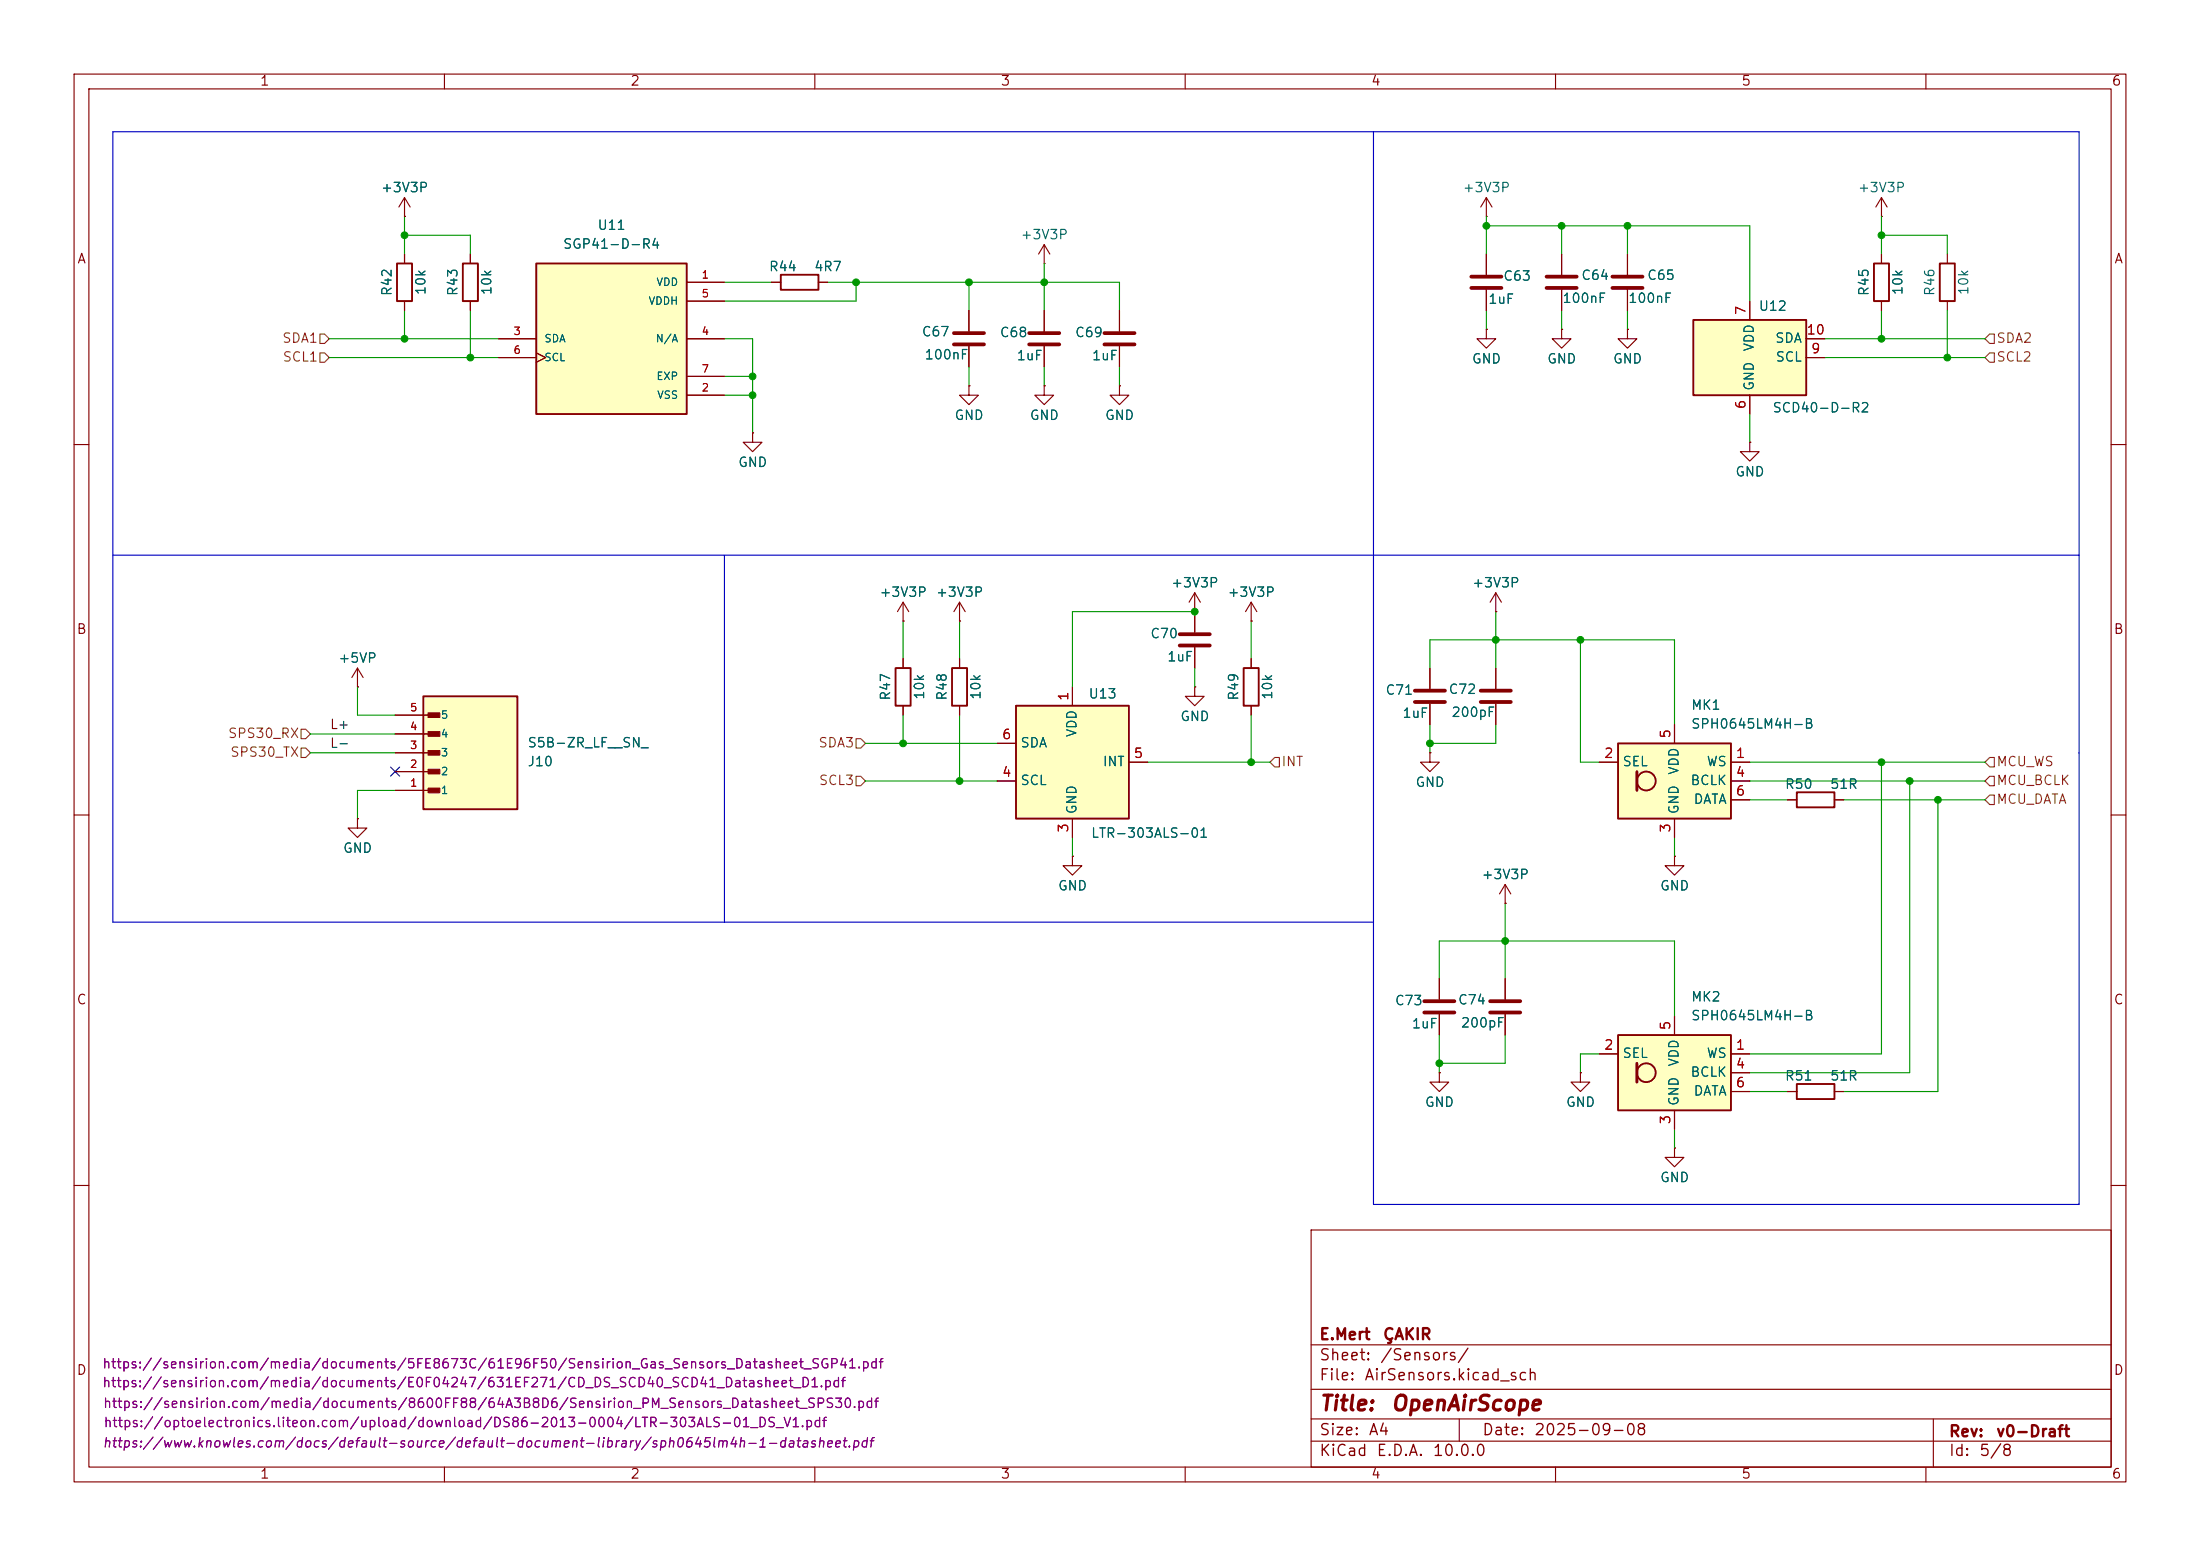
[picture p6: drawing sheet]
<svg xmlns="http://www.w3.org/2000/svg" width="297mm" height="210mm" viewBox="0 0 297 210" stroke-linecap="round" stroke-linejoin="round" font-family="sans-serif">
<g fill="none" stroke="#840000" stroke-width=".15">
<path d="M10 10h277v190h-277zM12 12h273v186h-273zM60 10v2M110 10v2M160 10v2M210 10v2M260 10v2M54.6 29.2h.1M54.6 26.7l-.8 1.2M54.6 26.7l.8 1.2M54.6 26.7v2.5M104.1 38.1h1.3"/>
<path d="M110.5 38.1h1.3M141 35.6h.1M141 33l-.8 1.3M141 33l.7 1.3M141 33v2.6M200.7 29.2h.1M200.7 26.7v2.5M200.7 34.3v2.8M200.7 39.1v2.8M200.7 26.7l-.8 1.2M200.7 26.7l.7 1.2M210.8 34.3v2.8"/>
<path d="M210.8 39.1v2.8M10 60h2M285 60h2M121.9 83.8h.1M121.9 81.3l-.7 1.3M121.9 81.3l.8 1.3M121.9 81.3v2.5M121.9 88.9v1.3M121.9 95.3v1.2M129.5 83.8h.1M129.5 81.3v2.5M129.5 88.9v1.3"/>
<path d="M129.5 95.3v1.2M129.5 81.3l-.7 1.3M129.5 81.3l.8 1.3M10 110h2M285 110h2M241.3 147.3h1.3M247.6 147.3h1.3M10 160h2M177 166h108v32h-108zM285 160h2M60 198v2M110 198v2"/>
<path d="M160 198v2M177 194.5h108M177 191.5h108M177 187.5h108M177 181.5h108M197 191.5v3M210 198v2M260 198v2M261 191.5v6.5"/>
</g>
<path d="M198.6 37.3h4.1M198.6 38.9h4.1M208.8 37.3h4.1M208.8 38.9h4.1" fill="none" stroke="#840000" stroke-width=".51"/>
<path d="M105.4 37.1h5.1v2h-5.1zM120.9 90.2h2v5.1h-2zM128.5 90.2h2.1v5.1h-2.1zM242.6 146.3h5v2h-5z" fill="none" stroke="#840000" stroke-width=".25"/>
<path d="M218.4 139.7h15.3v10.2h-15.3z" fill="#ffffc2"/>
<g fill="none" stroke="#840000" stroke-width=".25">
<path d="M253 35.6h2v5h-2zM261.9 35.6h2v5h-2zM167.9 90.2h2v5.1h-2zM242.6 106.9h5v2.1h-5zM218.4 139.7h15.3v10.2h-15.3z"/>
<circle cx="222.2" cy="144.8" r="1.27"/>
</g>
<path d="M221 143.5v2.6" fill="none" stroke="#840000" stroke-width=".38"/>
<g fill="none" stroke="#840000" stroke-width=".15">
<path d="M219.7 34.3v2.8M219.7 39.1v2.8M254 29.2h.1M254 26.7l-.8 1.2M254 26.7l.8 1.2M254 26.7v2.5M254 34.3v1.3M262.9 34.3v1.3M141 52.1v1.2h1.2l-1.2 1.3-1.3-1.3h1.3M141 52.1h.1M141 41.9v2.8M141 46.7v2.8"/>
<path d="M151.1 52.1v1.2h1.3l-1.3 1.3-1.2-1.3h1.2M151.1 52.1h.1M151.1 41.9v2.8M151.1 46.7v2.8M200.7 44.5v1.2h1.2l-1.2 1.3-1.3-1.3h1.3M200.7 44.5h.1M210.8 44.5v1.2h1.3l-1.3 1.3-1.3-1.3h1.3M210.8 44.5h.1M219.7 44.5v1.2h1.3l-1.3 1.3-1.3-1.3h1.3M219.7 44.5h.1M236.2 59.7v1.3h1.3l-1.3 1.2-1.3-1.2h1.3M236.2 59.7h.1"/>
<path d="M254 40.6v1.3M262.9 40.6v1.3M48.3 92.7h.1M48.3 90.2l-.8 1.2M48.3 90.2l.7 1.2M48.3 90.2v2.5M161.3 82.6h.1M161.3 92.7v1.3h1.3l-1.3 1.3-1.3-1.3h1.3M161.3 92.7h.1M161.3 80v5.3M161.3 87.4v2.8M161.3 80l-.8 1.3"/>
<path d="M161.3 80l.8 1.3M168.9 83.8h.1M168.9 81.3v2.5M168.9 88.9v1.3M168.9 95.3v1.2M168.9 81.3l-.8 1.3M168.9 81.3l.8 1.3M193 90.2v2.8M193 95v2.8M201.9 82.6h.1M201.9 80v2.6M201.9 90.2v2.8"/>
<path d="M201.9 95v2.8M201.9 80l-.7 1.3M201.9 80l.8 1.3M48.3 110.5v1.3h1.2l-1.2 1.2-1.3-1.2h1.3M48.3 110.5h.1M144.8 115.6v1.2h1.2l-1.2 1.3-1.3-1.3h1.3M144.8 115.6h.1M193 101.6v1.3h1.3l-1.3 1.2-1.2-1.2h1.2M193 101.6h.1M203.2 119.4v2.5M203.2 119.4l-.8 1.3M203.2 119.4l.8 1.3"/>
<path d="M226.1 115.6v1.2h1.2l-1.2 1.3-1.3-1.3h1.3M226.1 115.6h.1M241.3 108h1.3M247.6 108h1.3M194.3 132.1v2.8M194.3 136.9v2.8M203.2 121.9h.1M203.2 132.1v2.8M203.2 136.9v2.8M226.1 137.2v2.5M194.3 144.8v1.3h1.3l-1.3 1.2-1.3-1.2h1.3M194.3 144.8h.1"/>
<path d="M213.4 144.8v1.3h1.2l-1.2 1.2-1.3-1.2h1.3M213.4 144.8h.1M215.9 142.2h2.5M226.1 154.9v1.3h1.2l-1.2 1.3-1.3-1.3h1.3M226.1 154.9h.1M226.1 149.9v2.5M233.7 142.2h2.5M233.7 144.8h2.5M233.7 147.3h2.5"/>
</g>
<g fill="none" stroke="#840000" stroke-width=".51">
<path d="M217.7 38.9h4M217.7 37.3h4M138.9 45h4.1M138.9 46.5h4.1M149.1 45h4.1M149.1 46.5h4.1M159.3 85.6h4M159.3 87.1h4M191 93.2h4.1M191 94.7h4.1M199.9 93.2h4.1M199.9 94.7h4.1"/>
<path d="M192.3 136.7h4M192.3 135.1h4M201.2 136.7h4M201.2 135.1h4"/>
</g>
<path d="M72.4 35.6h20.3v20.3h-20.3z" fill="#ffffc2"/>
<path d="M72.4 35.6h20.3v20.3h-20.3z" fill="none" stroke="#840000" stroke-width=".25"/>
<path d="M92.7 38.1h5.1M67.3 45.7h5.1M67.3 48.3h5.1M72.4 47.6l1.3 .7-1.3 .6M92.7 53.3h5.1M92.7 45.7h5.1M92.7 40.6h5.1M92.7 50.8h5.1" fill="none" stroke="#840000" stroke-width=".15"/>
<path d="M218.4 100.3h15.3v10.2h-15.3z" fill="#ffffc2"/>
<g fill="none" stroke="#840000" stroke-width=".25">
<path d="M218.4 100.3h15.3v10.2h-15.3z"/>
<circle cx="222.2" cy="105.4" r="1.27"/>
</g>
<path d="M221 104.1v2.6" fill="none" stroke="#840000" stroke-width=".38"/>
<path d="M226.1 97.8v2.5M215.9 102.9h2.5M226.1 110.5v2.5M233.7 102.9h2.5M233.7 105.4h2.5M233.7 108h2.5" fill="none" stroke="#840000" stroke-width=".15"/>
<path d="M57.1 94h12.7v15.2h-12.7z" fill="#ffffc2"/>
<path d="M57.1 94h12.7v15.2h-12.7z" fill="none" stroke="#840000" stroke-width=".25"/>
<g fill="#840000" stroke="#840000" stroke-width=".14">
<path d="M57.8 106.4h1.6v.6h-1.6z"/>
<path d="M57.8 103.8h1.6v.7h-1.6z"/>
<path d="M57.8 101.3h1.6v.6h-1.6z"/>
<path d="M57.8 98.7h1.6v.7h-1.6z"/>
<path d="M57.8 96.2h1.6v.6h-1.6z"/>
</g>
<path d="M53.3 99.1h5.1M53.3 96.5h5.1M53.3 106.7h5.1M53.3 104.1h5.1M53.3 101.6h5.1" fill="none" stroke="#840000" stroke-width=".15"/>
<path d="M137.2 95.3h15.2v15.2h-15.2z" fill="#ffffc2"/>
<path d="M137.2 95.3h15.2v15.2h-15.2z" fill="none" stroke="#840000" stroke-width=".25"/>
<path d="M144.8 92.7v2.6M134.6 105.4h2.6M134.6 100.3h2.6M144.8 110.5v2.5M152.4 102.9h2.5" fill="none" stroke="#840000" stroke-width=".15"/>
<path d="M228.6 43.2h15.2v10.1h-15.2z" fill="#ffffc2"/>
<path d="M53.6 35.6h2v5h-2zM62.5 35.6h2v5h-2zM228.6 43.2h15.2v10.1h-15.2z" fill="none" stroke="#840000" stroke-width=".25"/>
<g fill="none" stroke="#840000" stroke-width=".15">
<path d="M54.6 29.2h.1M54.6 34.3v1.3M63.5 34.3v1.3M92.7 38.1h5.1M104.1 38.1h1.3M110.5 38.1h1.3M200.7 34.3v2.8M200.7 39.1v2.8M210.8 34.3v2.8M210.8 39.1v2.8M219.7 34.3v2.8M219.7 39.1v2.8"/>
<path d="M254 34.3v1.3M54.6 40.6v1.3M63.5 40.6v1.3M67.3 48.3h5.1M67.3 45.7h5.1M72.4 47.6l1.3 .7-1.3 .6M92.7 45.7h5.1M92.7 53.3h5.1M92.7 40.6h5.1M92.7 50.8h5.1M101.6 58.4v1.3h1.3l-1.3 1.3-1.3-1.3h1.3M101.6 58.4h.1"/>
<path d="M130.8 52.1v1.2h1.3l-1.3 1.3-1.3-1.3h1.3M130.8 52.1h.1M130.8 41.9v2.8M130.8 46.7v2.8M141 52.1h.1M141 41.9v2.8M141 46.7v2.8M151.1 52.1h.1M151.1 41.9v2.8M151.1 46.7v2.8M200.7 44.5h.1M210.8 44.5h.1"/>
<path d="M219.7 44.5h.1M236.2 59.7h.1M236.2 40.6v2.6M236.2 53.3v2.6M243.8 48.3h2.6M243.8 45.7h2.6M254 40.6v1.3M48.3 92.7h.1M53.3 99.1h5.1M53.3 96.5h5.1M121.9 83.8h.1M121.9 88.9v1.3"/>
<path d="M121.9 95.3v1.2M129.5 83.8h.1M129.5 88.9v1.3M129.5 95.3v1.2M144.8 92.7v2.6M161.3 82.6h.1M161.3 92.7h.1M161.3 82.6v2.7M161.3 87.4v2.8M168.9 83.8h.1M168.9 88.9v1.3M168.9 95.3v1.2"/>
<path d="M193 90.2v2.8M193 95v2.8M201.9 82.6h.1M201.9 90.2v2.8M201.9 95v2.8M226.1 97.8v2.5M48.3 110.5h.1M53.3 106.7h5.1M53.3 104.1h5.1M53.3 101.6h5.1M134.6 105.4h2.6M134.6 100.3h2.6"/>
<path d="M144.8 115.6h.1M144.8 110.5v2.5M152.4 102.9h2.5M193 101.6h.1M215.9 102.9h2.5M226.1 115.6h.1M226.1 110.5v2.5M233.7 108h2.5M233.7 102.9h2.5M233.7 105.4h2.5M241.3 108h1.3M247.6 108h1.3"/>
<path d="M194.3 132.1v2.8M194.3 136.9v2.8M203.2 121.9h.1M203.2 132.1v2.8M203.2 136.9v2.8M226.1 137.2v2.5M194.3 144.8h.1M213.4 144.8h.1M215.9 142.2h2.5M226.1 154.9h.1M226.1 149.9v2.5M233.7 147.3h2.5"/>
<path d="M233.7 142.2h2.5M233.7 144.8h2.5M241.3 147.3h1.3M247.6 147.3h1.3"/>
</g>
<path d="M128.8 46.5h4M128.8 45h4" fill="none" stroke="#840000" stroke-width=".51"/>
<path d="M43.2 45.1h.6l.6 .6-.6 .7h-.6zM43.2 47.6h.6l.6 .7-.6 .6h-.6zM268.6 47.6h.6v1.3h-.6l-.6-.6zM268.6 45.1h.6v1.3h-.6l-.6-.7zM40.6 98.4h.7l.6 .7-.6 .6h-.7zM115.6 99.7h.6l.6 .6-.6 .7h-.6zM40.6 101h.7l.6 .6-.6 .6h-.7zM115.6 104.8h.6l.6 .6-.6 .6h-.6zM172.1 102.2h.6v1.3h-.6l-.7-.6zM268.6 107.3h.6v1.3h-.6l-.6-.6zM268.6 104.8h.6v1.2h-.6l-.6-.6zM268.6 102.2h.6v1.3h-.6l-.6-.6z" fill="none" stroke="#725600" stroke-width=".15"/>
<path d="M185.4 17.8v144.8h95.3v-144.8h-265.5v106.7h170.2M15.2 74.9h265.5M97.8 74.9v49.6" fill="none" stroke="#0000c2" stroke-width=".15"/>
<g fill="none" stroke="#009600" stroke-width=".15">
<path d="M54.6 31.8h8.9v2.5M54.6 29.2v5.1M97.8 38.1h6.3M111.8 38.1h39.3v3.8M115.6 38.1v2.5h-17.8M130.8 38.1v3.8M141 35.6v6.3M200.7 30.5h35.5v10.1M200.7 29.2v5.1M210.8 30.5v3.8M219.7 30.5v3.8M254 29.2v5.1"/>
<path d="M254 31.8h8.9v2.5M44.4 45.7h22.9M44.4 48.3h22.9M54.6 41.9v3.8M63.5 41.9v6.4M97.8 45.7h3.8v12.7M97.8 50.8h3.8M97.8 53.3h3.8M130.8 49.5v2.6M141 49.5v2.6M151.1 49.5v2.6M200.7 41.9v2.6"/>
<path d="M210.8 41.9v2.6M219.7 41.9v2.6M236.2 55.9v3.8M246.4 45.7h21.6M246.4 48.3h21.6M254 41.9v3.8M262.9 41.9v6.4M41.9 99.1h11.4M48.3 92.7v3.8h5M121.9 83.8v5.1M121.9 96.5v3.8M129.5 83.8v5.1"/>
<path d="M129.5 96.5v8.9M161.3 82.6h-16.5v10.1M161.3 90.2v2.5M168.9 83.8v5.1M168.9 96.5v6.4M193 90.2v-3.8h33.1v11.4M193 97.8v3.8M201.9 82.6v7.6M201.9 97.8v2.5h-8.9M213.4 86.4v16.5h2.5M41.9 101.6h11.4M53.3 106.7h-5v3.8"/>
<path d="M116.8 105.4h17.8M116.8 100.3h17.8M144.8 113v2.6M154.9 102.9h16.5M226.1 113v2.6M236.2 105.4h31.8M236.2 102.9h31.8M236.2 108h5.1M248.9 108h19.1M254 102.9v39.3h-17.8M257.8 105.4v39.4h-21.6M261.6 108v39.3h-12.7"/>
<path d="M194.3 132.1v-5.1h31.8v10.2M194.3 139.7v5.1M203.2 121.9v10.2M203.2 139.7v3.8h-8.9M215.9 142.2h-2.5v2.6M226.1 152.4v2.5M236.2 147.3h5.1"/>
</g>
<path d="M52.7 103.5l1.2 1.2M53.9 103.5l-1.2 1.2" fill="none" stroke="#000084" stroke-width=".15"/>
<g fill="#009600" stroke="#009600" stroke-width=".14">
<circle cx="219.7" cy="30.5" r=".46"/>
<circle cx="254" cy="45.7" r=".46"/>
<circle cx="254" cy="31.8" r=".46"/>
<circle cx="200.7" cy="30.5" r=".46"/>
<circle cx="141" cy="38.1" r=".46"/>
<circle cx="130.8" cy="38.1" r=".46"/>
<circle cx="115.6" cy="38.1" r=".46"/>
<circle cx="168.9" cy="102.9" r=".46"/>
<circle cx="193" cy="100.3" r=".46"/>
<circle cx="201.9" cy="86.4" r=".46"/>
<circle cx="161.3" cy="82.6" r=".46"/>
<circle cx="254" cy="102.9" r=".46"/>
<circle cx="261.6" cy="108" r=".46"/>
<circle cx="257.8" cy="105.4" r=".46"/>
<circle cx="121.9" cy="100.3" r=".46"/>
<circle cx="129.5" cy="105.4" r=".46"/>
<circle cx="101.6" cy="53.3" r=".46"/>
<circle cx="101.6" cy="50.8" r=".46"/>
<circle cx="63.5" cy="48.3" r=".46"/>
<circle cx="213.4" cy="86.4" r=".46"/>
<circle cx="210.8" cy="30.5" r=".46"/>
<circle cx="262.9" cy="48.3" r=".46"/>
<circle cx="54.6" cy="45.7" r=".46"/>
<circle cx="54.6" cy="31.8" r=".46"/>
<circle cx="194.3" cy="143.5" r=".46"/>
<circle cx="203.2" cy="127" r=".46"/>
</g>
<g font-size="2" fill="#840000">
<text x="178" y="190.9">Title:</text>
<text x="187.7" y="190.9">OpenAirScope</text>
</g>
<g font-size="1.5" fill="#840000">
<text x="178" y="184">Sheet:</text>
<text x="178" y="181.2">E.Mert</text>
<text x="186.2" y="184">/Sensors/</text>
<text x="186.6" y="181.2">ÇAKIR</text>
<text x="178" y="186.7">File:</text>
<text x="184.1" y="186.7">AirSensors.kicad_sch</text>
<text x="178" y="196.9">KiCad</text>
<text x="178" y="194.1">Size:</text>
<text x="184.7" y="194.1">A4</text>
<text x="185.7" y="196.9">E.D.A.</text>
<text x="193.3" y="196.9">10.0.0</text>
<text x="200" y="194.1">Date:</text>
<text x="207" y="194.1">2025-09-08</text>
<text x="263" y="194.3">Rev:</text>
<text x="263" y="196.9">Id:</text>
<text x="267.1" y="196.9">5/8</text>
<text x="269.4" y="194.3">v0-Draft</text>
</g>
<g font-size="1.3" fill="#840000">
<text x="35" y="11.9">1</text>
<text x="85" y="11.9">2</text>
<text x="135" y="11.9">3</text>
<text x="185" y="11.9">4</text>
<text x="235" y="11.9">5</text>
<text x="285" y="11.9">6</text>
<text x="10.3" y="35.9">A</text>
<text x="285.3" y="35.9">A</text>
<text x="10.3" y="85.9">B</text>
<text x="285.3" y="85.9">B</text>
<text x="10.3" y="135.9">C</text>
<text x="285.3" y="135.9">C</text>
<text x="10.3" y="185.9">D</text>
<text x="285.3" y="185.9">D</text>
<text x="35" y="199.9">1</text>
<text x="85" y="199.9">2</text>
<text x="135" y="199.9">3</text>
<text x="185" y="199.9">4</text>
<text x="235" y="199.9">5</text>
<text x="285" y="199.9">6</text>
</g>
<g font-size="1.3" fill="#006464">
<text x="51.3" y="26.3">+3V3P</text>
<text x="197.4" y="26.3">+3V3P</text>
<text x="250.7" y="26.3">+3V3P</text>
<text x="75.9" y="33.9">SGP41-D-R4</text>
<text x="80.6" y="31.3">U11</text>
<text x="137.7" y="32.6">+3V3P</text>
<text x="53.2" y="40" transform="rotate(-90 53.2 40)">R42</text>
<text x="57.8" y="39.9" transform="rotate(-90 57.8 39.9)">10k</text>
<text x="62.1" y="40" transform="rotate(-90 62.1 40)">R43</text>
<text x="66.6" y="39.9" transform="rotate(-90 66.6 39.9)">10k</text>
<text x="103.7" y="36.9">R44</text>
<text x="109.8" y="36.9">4R7</text>
<text x="200.8" y="41.3">1uF</text>
<text x="202.9" y="38.2">C63</text>
<text x="210.8" y="41.2">100nF</text>
<text x="213.4" y="38.1">C64</text>
<text x="219.7" y="41.2">100nF</text>
<text x="222.3" y="38.1">C65</text>
<text x="252.6" y="40" transform="rotate(-90 252.6 40)">R45</text>
<text x="257.1" y="39.9" transform="rotate(-90 257.1 39.9)">10k</text>
<text x="261.5" y="40" transform="rotate(-90 261.5 40)">R46</text>
<text x="266" y="39.9" transform="rotate(-90 266 39.9)">10k</text>
<text x="124.4" y="45.7">C67</text>
<text x="134.9" y="45.8">C68</text>
<text x="145" y="45.8">C69</text>
<text x="237.1" y="47.5" transform="rotate(-90 237.1 47.5)">VDD</text>
<text x="237.3" y="42.3">U12</text>
<text x="239.6" y="46.6">SDA</text>
<text x="124.7" y="48.8">100nF</text>
<text x="137.2" y="48.9">1uF</text>
<text x="147.3" y="48.9">1uF</text>
<text x="198.6" y="49.4">GND</text>
<text x="208.8" y="49.4">GND</text>
<text x="217.7" y="49.4">GND</text>
<text x="237.1" y="52.8" transform="rotate(-90 237.1 52.8)">GND</text>
<text x="239.6" y="49.1">SCL</text>
<text x="128.8" y="57">GND</text>
<text x="138.9" y="57">GND</text>
<text x="149.1" y="57">GND</text>
<text x="239.2" y="56">SCD40-D-R2</text>
<text x="99.6" y="63.3">GND</text>
<text x="234.2" y="64.6">GND</text>
<text x="118.6" y="80.9">+3V3P</text>
<text x="126.3" y="80.9">+3V3P</text>
<text x="158" y="79.6">+3V3P</text>
<text x="165.6" y="80.9">+3V3P</text>
<text x="198.7" y="79.6">+3V3P</text>
<text x="45.6" y="89.8">+5VP</text>
<text x="155.2" y="86.5">C70</text>
<text x="157.5" y="89.6">1uF</text>
<text x="120.5" y="94.7" transform="rotate(-90 120.5 94.7)">R47</text>
<text x="125.1" y="94.5" transform="rotate(-90 125.1 94.5)">10k</text>
<text x="128.1" y="94.7" transform="rotate(-90 128.1 94.7)">R48</text>
<text x="132.7" y="94.5" transform="rotate(-90 132.7 94.5)">10k</text>
<text x="146.9" y="94.6">U13</text>
<text x="167.5" y="94.7" transform="rotate(-90 167.5 94.7)">R49</text>
<text x="172.1" y="94.5" transform="rotate(-90 172.1 94.5)">10k</text>
<text x="187" y="94.1">C71</text>
<text x="195.5" y="94">C72</text>
<text x="71.1" y="101.2">S5B-ZR_LF__SN_</text>
<text x="137.7" y="101.2">SDA</text>
<text x="145.6" y="99.6" transform="rotate(-90 145.6 99.6)">VDD</text>
<text x="159.3" y="97.6">GND</text>
<text x="189.2" y="97.2">1uF</text>
<text x="195.9" y="97.1">200pF</text>
<text x="228.2" y="96.1">MK1</text>
<text x="228.2" y="98.7">SPH0645LM4H-B</text>
<text x="71.1" y="103.7">J10</text>
<text x="137.7" y="106.3">SCL</text>
<text x="148.8" y="103.7">INT</text>
<text x="191" y="106.5">GND</text>
<text x="218.9" y="103.7">SEL</text>
<text x="226.9" y="104.7" transform="rotate(-90 226.9 104.7)">VDD</text>
<text x="228.1" y="106.3">BCLK</text>
<text x="230.3" y="103.7">WS</text>
<text x="240.9" y="106.8">R50</text>
<text x="247" y="106.8">51R</text>
<text x="145.6" y="110" transform="rotate(-90 145.6 110)">GND</text>
<text x="147.2" y="113.4">LTR-303ALS-01</text>
<text x="226.9" y="110" transform="rotate(-90 226.9 110)">GND</text>
<text x="228.6" y="108.8">DATA</text>
<text x="46.2" y="115.4">GND</text>
<text x="199.9" y="119">+3V3P</text>
<text x="142.7" y="120.5">GND</text>
<text x="224" y="120.5">GND</text>
<text x="188.2" y="136">C73</text>
<text x="196.7" y="135.9">C74</text>
<text x="228.2" y="135.5">MK2</text>
<text x="190.5" y="139.1">1uF</text>
<text x="197.1" y="139">200pF</text>
<text x="218.9" y="143.1">SEL</text>
<text x="228.2" y="138">SPH0645LM4H-B</text>
<text x="230.3" y="143.1">WS</text>
<text x="192.3" y="149.7">GND</text>
<text x="211.3" y="149.7">GND</text>
<text x="226.9" y="149.4" transform="rotate(-90 226.9 149.4)">GND</text>
<text x="226.9" y="144" transform="rotate(-90 226.9 144)">VDD</text>
<text x="228.1" y="145.6">BCLK</text>
<text x="228.6" y="148.2">DATA</text>
<text x="240.9" y="146.2">R51</text>
<text x="247" y="146.2">51R</text>
<text x="224" y="159.9">GND</text>
</g>
<g font-size="1.3" fill="#725600">
<text x="38" y="46.6">SDA1</text>
<text x="269.4" y="46.6">SDA2</text>
<text x="38.1" y="49.1">SCL1</text>
<text x="269.4" y="49.1">SCL2</text>
<text x="30.7" y="99.9">SPS30_RX</text>
<text x="110.4" y="101.2">SDA3</text>
<text x="31" y="102.5">SPS30_TX</text>
<text x="110.5" y="106.3">SCL3</text>
<text x="172.9" y="103.7">INT</text>
<text x="269.4" y="106.3">MCU_BCLK</text>
<text x="269.4" y="103.7">MCU_WS</text>
<text x="269.4" y="108.8">MCU_DATA</text>
</g>
<g font-size="1.3" fill="#a90000">
<text x="236" y="42.6" transform="rotate(-90 236 42.6)">7</text>
<text x="243.8" y="45.5">10</text>
<text x="244.4" y="48">9</text>
<text x="236" y="55.3" transform="rotate(-90 236 55.3)">6</text>
<text x="144.5" y="94.7" transform="rotate(-90 144.5 94.7)">1</text>
<text x="135.2" y="100.1">6</text>
<text x="225.8" y="99.8" transform="rotate(-90 225.8 99.8)">5</text>
<text x="135.2" y="105.2">4</text>
<text x="153" y="102.6">5</text>
<text x="216.5" y="102.6">2</text>
<text x="234.2" y="102.6">1</text>
<text x="234.2" y="105.2">4</text>
<text x="234.2" y="107.7">6</text>
<text x="144.5" y="112.5" transform="rotate(-90 144.5 112.5)">3</text>
<text x="225.8" y="112.5" transform="rotate(-90 225.8 112.5)">3</text>
<text x="216.5" y="142">2</text>
<text x="225.8" y="139.1" transform="rotate(-90 225.8 139.1)">5</text>
<text x="234.2" y="142">1</text>
<text x="234.2" y="144.5">4</text>
<text x="234.2" y="147.1">6</text>
<text x="225.8" y="151.8" transform="rotate(-90 225.8 151.8)">3</text>
</g>
<g font-size="1.3" fill="#0f0f0f">
<text x="44.4" y="98.7">L+</text>
<text x="44.4" y="101.3">L-</text>
</g>
<g font-size="1.3" fill="#840084">
<text x="13.7" y="185">https://sensirion.com/media/documents/5FE8673C/61E96F50/Sensirion_Gas_Sensors_Datasheet_SGP41.pdf</text>
<text x="13.7" y="187.6">https://sensirion.com/media/documents/E0F04247/631EF271/CD_DS_SCD40_SCD41_Datasheet_D1.pdf</text>
<text x="13.8" y="190.3">https://sensirion.com/media/documents/8600FF88/64A3B8D6/Sensirion_PM_Sensors_Datasheet_SPS30.pdf</text>
<text x="13.7" y="195.7">https://www.knowles.com/docs/default-source/default-document-library/sph0645lm4h-1-datasheet.pdf</text>
<text x="13.9" y="192.9">https://optoelectronics.liteon.com/upload/download/DS86-2013-0004/LTR-303ALS-01_DS_V1.pdf</text>
</g>
<g font-size="1" fill="#006464">
<text x="87.5" y="41.4">VDDH</text>
<text x="88.5" y="38.8">VDD</text>
<text x="73.4" y="46.5">SDA</text>
<text x="88.4" y="46.5">N/A</text>
<text x="73.4" y="49">SCL</text>
<text x="88.5" y="51.5">EXP</text>
<text x="88.6" y="54.1">VSS</text>
<text x="59.4" y="99.8">4</text>
<text x="59.4" y="97.3">5</text>
<text x="59.4" y="107.4">1</text>
<text x="59.4" y="104.9">2</text>
<text x="59.4" y="102.3">3</text>
</g>
<g font-size="1" fill="#a90000">
<text x="94.6" y="37.8">1</text>
<text x="94.6" y="40.4">5</text>
<text x="69.2" y="45.5">3</text>
<text x="94.6" y="45.5">4</text>
<text x="69.2" y="48">6</text>
<text x="94.6" y="53.1">2</text>
<text x="94.6" y="50.5">7</text>
<text x="55.3" y="101.3">3</text>
<text x="55.3" y="98.8">4</text>
<text x="55.3" y="96.3">5</text>
<text x="55.3" y="106.4">1</text>
<text x="55.3" y="103.9">2</text>
</g>
</svg>
